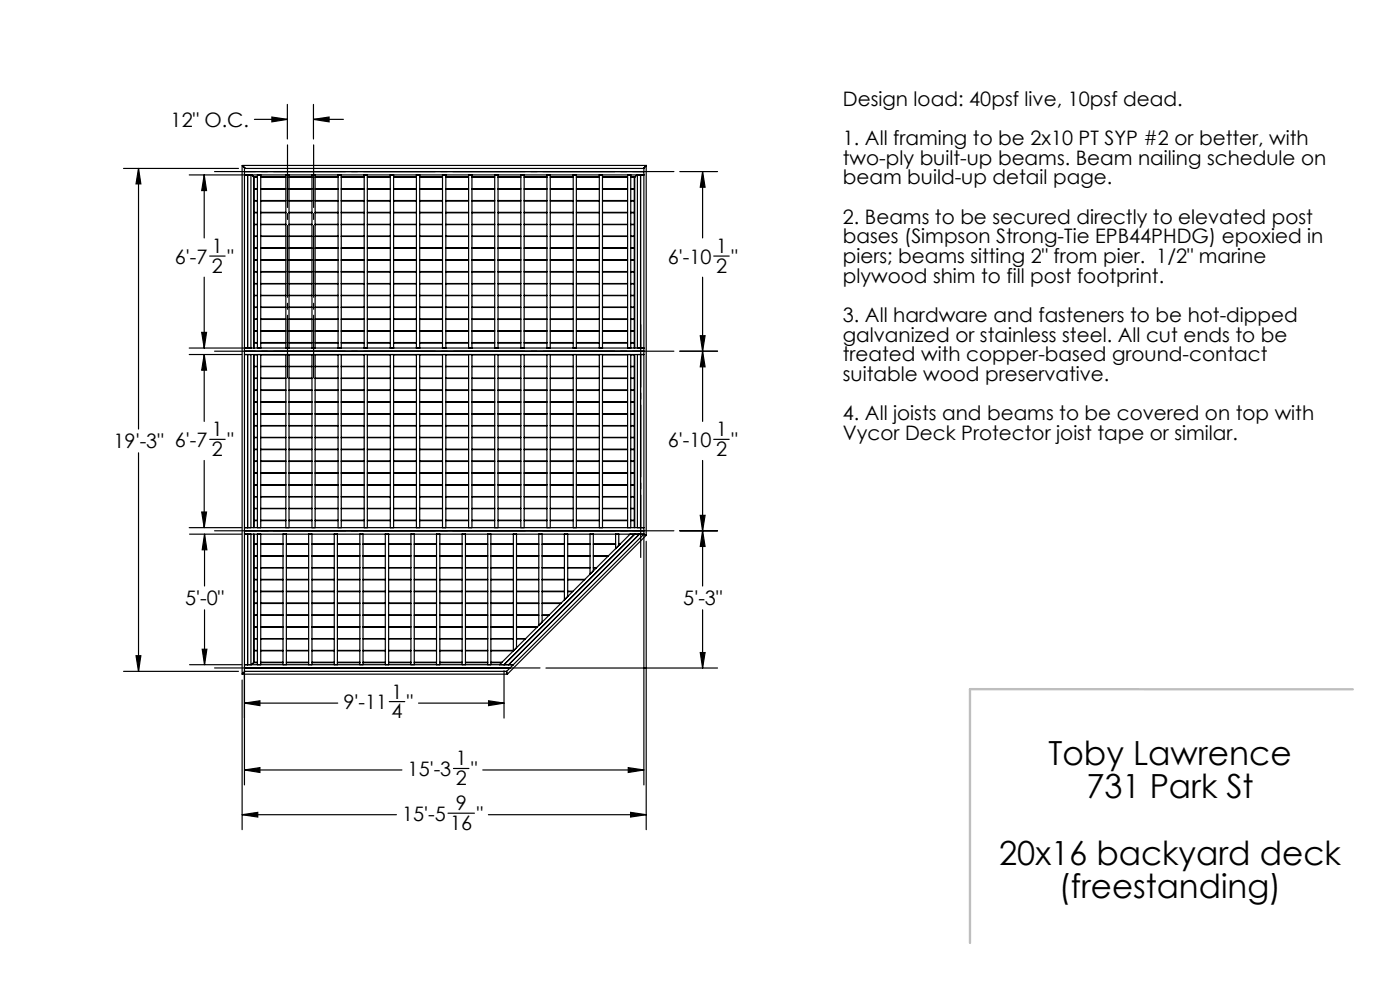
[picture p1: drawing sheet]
<svg xmlns="http://www.w3.org/2000/svg" width="297mm" height="210mm" viewBox="0 0 297 210" stroke-linecap="round" stroke-linejoin="round" font-family="sans-serif">
<g fill="none" stroke="#000" stroke-width=".25">
<path d="M26.2 35.7h24.4M29.4 35.7v55.3M29.4 35.7l.5 3.3h-1zM43.3 37.1v13.4M43.3 37.1l.5 3.3h-1zM51.9 36.4h84.7M52 35.7l-.6-.6v107.9l.5-.6M52.1 35.7l-.6-.6h85.6l-.6 .6M52.5 37.1v36.7M53.2 37.1v36.7M53.3 37.1l.5 .5v36.2M53.5 37.1l.4 .4h.7"/>
<path d="M54 25.3h7M54.6 37.6h-.7v2.4h.7M54.6 37.1v36.7M55.3 37.6h5.3M55.3 37.5h5.3M55.3 37.1v36.7M57.7 24.8l3.3 .5-3.3 .6zM60.6 37.1v36.7M61 22.1v7.4M61.3 37.6h4.9M61.3 37.5h4.9M61.3 37.1v36.7"/>
<path d="M66.2 37.1v36.7M66.5 22.1v7.4M66.5 25.3h6.3M66.5 25.3l3.3-.5v1.1zM66.9 37.6h4.8M66.9 37.5h4.8M66.9 37.1v36.7M71.7 37.1v36.7M72.4 37.6h4.9M72.4 37.5h4.9M72.4 37.1v36.7M77.3 37.1v36.7"/>
<path d="M77.9 37.6h4.9M77.9 37.5h4.9M77.9 37.1v36.7M82.8 37.1v36.7M83.5 37.6h4.8M83.5 37.5h4.8M83.5 37.1v36.7M88.3 37.1v36.7M89 37.6h4.9M89 37.5h4.9M89 37.1v36.7M93.9 37.1v36.7"/>
<path d="M94.6 37.6h4.8M94.6 37.5h4.8M94.6 37.1v36.7M99.4 37.1v36.7M100.1 37.6h4.9M100.1 37.5h4.9M100.1 37.1v36.7M105 37.1v36.7M105.7 37.6h4.8M105.7 37.5h4.8M105.7 37.1v36.7M110.5 37.1v36.7"/>
<path d="M111.2 37.6h4.8M111.2 37.5h4.8M111.2 37.1v36.7M116 37.1v36.7M116.7 37.6h4.9M116.7 37.5h4.9M116.7 37.1v36.7M121.6 37.1v36.7M122.3 37.6h4.8M122.3 37.5h4.8M122.3 37.1v36.7M127.1 37.1v36.7"/>
<path d="M127.8 37.6h5.3M127.8 37.5h5.3M127.8 37.1v36.7M133.1 37.1v36.7M133.8 37.6h.7v2.4h-.7M133.8 37.1v36.7M135.1 37.1l-.4 .5v36.2M135.1 37.1l-.4 .4h-.9M135.2 37.1v36.7M135.9 37.1v36.7M136.6 37.1h-96.5M137.1 35.1v78.5l-.6-.2"/>
<path d="M144.2 36.4h8M149 36.4l.6 3.3h-1zM149 36.4v14.1M43.3 58.8v15M44.5 54.3h3.3M54.6 40.1h-.7v2.4h.7M54.6 42.6h-.7v2.4h.7M54.6 45.1h-.7v2.5h.7M54.6 47.7h-.7v2.4h.7M54.6 50.2h-.7v2.4h.7M54.6 52.7h-.7v2.4h.7M54.6 55.2h-.7v2.4h.7"/>
<path d="M54.6 57.7h-.7v2.4h.7M55.3 57.7h5.3M55.3 55.2h5.3M55.3 57.6h5.3M55.3 52.7h5.3M55.3 55.1h5.3M55.3 52.6h5.3M55.3 50.2h5.3M55.3 50.1h5.3M55.3 47.7h5.3M55.3 47.6h5.3M55.3 45.1h5.3"/>
<path d="M55.3 45h5.3M55.3 42.6h5.3M55.3 42.5h5.3M55.3 40.1h5.3M55.3 40h5.3M61.3 57.7h4.9M61.3 55.2h4.9M61.3 57.6h4.9M61.3 52.7h4.9M61.3 55.1h4.9M61.3 52.6h4.9M61.3 50.2h4.9"/>
<path d="M61.3 50.1h4.9M61.3 47.7h4.9M61.3 47.6h4.9M61.3 45.1h4.9M61.3 45h4.9M61.3 42.6h4.9M61.3 42.5h4.9M61.3 40.1h4.9M61.3 40h4.9M66.9 57.7h4.8M66.9 55.2h4.8M66.9 57.6h4.8"/>
<path d="M66.9 52.7h4.8M66.9 55.1h4.8M66.9 52.6h4.8M66.9 50.2h4.8M66.9 50.1h4.8M66.9 47.7h4.8M66.9 47.6h4.8M66.9 45.1h4.8M66.9 45h4.8M66.9 42.6h4.8M66.9 42.5h4.8M66.9 40.1h4.8"/>
<path d="M66.9 40h4.8M72.4 57.7h4.9M72.4 55.2h4.9M72.4 57.6h4.9M72.4 52.7h4.9M72.4 55.1h4.9M72.4 52.6h4.9M72.4 50.2h4.9M72.4 50.1h4.9M72.4 47.7h4.9M72.4 47.6h4.9M72.4 45.1h4.9"/>
<path d="M72.4 45h4.9M72.4 42.6h4.9M72.4 42.5h4.9M72.4 40.1h4.9M72.4 40h4.9M77.9 57.7h4.9M77.9 55.2h4.9M77.9 57.6h4.9M77.9 52.7h4.9M77.9 55.1h4.9M77.9 52.6h4.9M77.9 50.2h4.9"/>
<path d="M77.9 50.1h4.9M77.9 47.7h4.9M77.9 47.6h4.9M77.9 45.1h4.9M77.9 45h4.9M77.9 42.6h4.9M77.9 42.5h4.9M77.9 40.1h4.9M77.9 40h4.9M83.5 57.7h4.8M83.5 55.2h4.8M83.5 57.6h4.8"/>
<path d="M83.5 52.7h4.8M83.5 55.1h4.8M83.5 52.6h4.8M83.5 50.2h4.8M83.5 50.1h4.8M83.5 47.7h4.8M83.5 47.6h4.8M83.5 45.1h4.8M83.5 45h4.8M83.5 42.6h4.8M83.5 42.5h4.8M83.5 40.1h4.8"/>
<path d="M83.5 40h4.8M89 57.7h4.9M89 55.2h4.9M89 57.6h4.9M89 52.7h4.9M89 55.1h4.9M89 52.6h4.9M89 50.2h4.9M89 50.1h4.9M89 47.7h4.9M89 47.6h4.9M89 45.1h4.9"/>
<path d="M89 45h4.9M89 42.6h4.9M89 42.5h4.9M89 40.1h4.9M89 40h4.9M94.6 57.7h4.8M94.6 55.2h4.8M94.6 57.6h4.8M94.6 52.7h4.8M94.6 55.1h4.8M94.6 52.6h4.8M94.6 50.2h4.8"/>
<path d="M94.6 50.1h4.8M94.6 47.7h4.8M94.6 47.6h4.8M94.6 45.1h4.8M94.6 45h4.8M94.6 42.6h4.8M94.6 42.5h4.8M94.6 40.1h4.8M94.6 40h4.8M100.1 57.7h4.9M100.1 55.2h4.9M100.1 57.6h4.9"/>
<path d="M100.1 52.7h4.9M100.1 55.1h4.9M100.1 52.6h4.9M100.1 50.2h4.9M100.1 50.1h4.9M100.1 47.7h4.9M100.1 47.6h4.9M100.1 45.1h4.9M100.1 45h4.9M100.1 42.6h4.9M100.1 42.5h4.9M100.1 40.1h4.9"/>
<path d="M100.1 40h4.9M105.7 57.7h4.8M105.7 55.2h4.8M105.7 57.6h4.8M105.7 52.7h4.8M105.7 55.1h4.8M105.7 52.6h4.8M105.7 50.2h4.8M105.7 50.1h4.8M105.7 47.7h4.8M105.7 47.6h4.8M105.7 45.1h4.8"/>
<path d="M105.7 45h4.8M105.7 42.6h4.8M105.7 42.5h4.8M105.7 40.1h4.8M105.7 40h4.8M111.2 57.7h4.8M111.2 55.2h4.8M111.2 57.6h4.8M111.2 52.7h4.8M111.2 55.1h4.8M111.2 52.6h4.8M111.2 50.2h4.8"/>
<path d="M111.2 50.1h4.8M111.2 47.7h4.8M111.2 47.6h4.8M111.2 45.1h4.8M111.2 45h4.8M111.2 42.6h4.8M111.2 42.5h4.8M111.2 40.1h4.8M111.2 40h4.8M116.7 57.7h4.9M116.7 55.2h4.9M116.7 57.6h4.9"/>
<path d="M116.7 52.7h4.9M116.7 55.1h4.9M116.7 52.6h4.9M116.7 50.2h4.9M116.7 50.1h4.9M116.7 47.7h4.9M116.7 47.6h4.9M116.7 45.1h4.9M116.7 45h4.9M116.7 42.6h4.9M116.7 42.5h4.9M116.7 40.1h4.9"/>
<path d="M116.7 40h4.9M122.3 57.7h4.8M122.3 55.2h4.8M122.3 57.6h4.8M122.3 52.7h4.8M122.3 55.1h4.8M122.3 52.6h4.8M122.3 50.2h4.8M122.3 50.1h4.8M122.3 47.7h4.8M122.3 47.6h4.8M122.3 45.1h4.8"/>
<path d="M122.3 45h4.8M122.3 42.6h4.8M122.3 42.5h4.8M122.3 40.1h4.8M122.3 40h4.8M127.8 57.7h5.3M127.8 55.2h5.3M127.8 57.6h5.3M127.8 52.7h5.3M127.8 55.1h5.3M127.8 52.6h5.3M127.8 50.2h5.3"/>
<path d="M127.8 50.1h5.3M127.8 47.7h5.3M127.8 47.6h5.3M127.8 45.1h5.3M127.8 45h5.3M127.8 42.6h5.3M127.8 42.5h5.3M127.8 40.1h5.3M127.8 40h5.3M133.8 40.1h.7v2.4h-.7M133.8 42.6h.7v2.4h-.7M133.8 45.1h.7v2.5h-.7"/>
<path d="M133.8 47.7h.7v2.4h-.7M133.8 50.2h.7v2.4h-.7M133.8 52.7h.7v2.4h-.7M133.8 55.2h.7v2.4h-.7M133.8 57.7h.7v2.4h-.7M149 58.8v30.6M151.4 54.3h3.3M40.1 73.8h96.5M40.1 75.2h11.2M42.8 70.5h1l-.5 3.3zM43.3 75.2v14.2M43.3 75.2l.5 3.3h-1z"/>
<path d="M51.9 74.5h84.7M51.9 75.2h84.7M52.5 75.2v36.7M53.2 75.2v36.7M53.8 75.2v36.7M54.6 60.2h-.7v2.4h.7M54.6 62.7h-.7v2.4h.7M54.6 65.2h-.7v2.5h.7M54.6 67.8h-.7v2.4h.7M54.6 70.3h-.7v2.4h.7M54.6 72.8h-.7v1M54.6 75.3h-.7v2.4h.7"/>
<path d="M54.6 77.8h-.7v2.4h.7M54.6 75.2v36.7M55.3 77.8h5.3M55.3 75.3h5.3M55.3 77.7h5.3M55.3 72.8h5.3M55.3 70.3h5.3M55.3 72.7h5.3M55.3 70.2h5.3M55.3 67.8h5.3M55.3 67.7h5.3M55.3 65.2h5.3"/>
<path d="M55.3 62.7h5.3M55.3 65.1h5.3M55.3 60.2h5.3M55.3 62.6h5.3M55.3 60.1h5.3M55.3 75.2v36.7M60.6 75.2v36.7M61.3 77.8h4.9M61.3 75.3h4.9M61.3 77.7h4.9M61.3 72.8h4.9M61.3 70.3h4.9"/>
<path d="M61.3 72.7h4.9M61.3 70.2h4.9M61.3 67.8h4.9M61.3 67.7h4.9M61.3 65.2h4.9M61.3 62.7h4.9M61.3 65.1h4.9M61.3 60.2h4.9M61.3 62.6h4.9M61.3 60.1h4.9M61.3 75.2v36.7M66.2 75.2v36.7"/>
<path d="M66.9 77.8h4.8M66.9 75.3h4.8M66.9 77.7h4.8M66.9 72.8h4.8M66.9 70.3h4.8M66.9 72.7h4.8M66.9 70.2h4.8M66.9 67.8h4.8M66.9 67.7h4.8M66.9 65.2h4.8M66.9 62.7h4.8M66.9 65.1h4.8"/>
<path d="M66.9 60.2h4.8M66.9 62.6h4.8M66.9 60.1h4.8M66.9 75.2v36.7M71.7 75.2v36.7M72.4 77.8h4.9M72.4 75.3h4.9M72.4 77.7h4.9M72.4 72.8h4.9M72.4 70.3h4.9M72.4 72.7h4.9M72.4 70.2h4.9"/>
<path d="M72.4 67.8h4.9M72.4 67.7h4.9M72.4 65.2h4.9M72.4 62.7h4.9M72.4 65.1h4.9M72.4 60.2h4.9M72.4 62.6h4.9M72.4 60.1h4.9M72.4 75.2v36.7M77.3 75.2v36.7M77.9 77.8h4.9M77.9 75.3h4.9"/>
<path d="M77.9 77.7h4.9M77.9 72.8h4.9M77.9 70.3h4.9M77.9 72.7h4.9M77.9 70.2h4.9M77.9 67.8h4.9M77.9 67.7h4.9M77.9 65.2h4.9M77.9 62.7h4.9M77.9 65.1h4.9M77.9 60.2h4.9M77.9 62.6h4.9"/>
<path d="M77.9 60.1h4.9M77.9 75.2v36.7M82.8 75.2v36.7M83.5 77.8h4.8M83.5 75.3h4.8M83.5 77.7h4.8M83.5 72.8h4.8M83.5 70.3h4.8M83.5 72.7h4.8M83.5 70.2h4.8M83.5 67.8h4.8M83.5 67.7h4.8"/>
<path d="M83.5 65.2h4.8M83.5 62.7h4.8M83.5 65.1h4.8M83.5 60.2h4.8M83.5 62.6h4.8M83.5 60.1h4.8M83.5 75.2v36.7M88.3 75.2v36.7M89 77.8h4.9M89 75.3h4.9M89 77.7h4.9M89 72.8h4.9"/>
<path d="M89 70.3h4.9M89 72.7h4.9M89 70.2h4.9M89 67.8h4.9M89 67.7h4.9M89 65.2h4.9M89 62.7h4.9M89 65.1h4.9M89 60.2h4.9M89 62.6h4.9M89 60.1h4.9M89 75.2v36.7"/>
<path d="M93.9 75.2v36.7M94.6 77.8h4.8M94.6 75.3h4.8M94.6 77.7h4.8M94.6 72.8h4.8M94.6 70.3h4.8M94.6 72.7h4.8M94.6 70.2h4.8M94.6 67.8h4.8M94.6 67.7h4.8M94.6 65.2h4.8M94.6 62.7h4.8"/>
<path d="M94.6 65.1h4.8M94.6 60.2h4.8M94.6 62.6h4.8M94.6 60.1h4.8M94.6 75.2v36.7M99.4 75.2v36.7M100.1 77.8h4.9M100.1 75.3h4.9M100.1 77.7h4.9M100.1 72.8h4.9M100.1 70.3h4.9M100.1 72.7h4.9"/>
<path d="M100.1 70.2h4.9M100.1 67.8h4.9M100.1 67.7h4.9M100.1 65.2h4.9M100.1 62.7h4.9M100.1 65.1h4.9M100.1 60.2h4.9M100.1 62.6h4.9M100.1 60.1h4.9M100.1 75.2v36.7M105 75.2v36.7M105.7 77.8h4.8"/>
<path d="M105.7 75.3h4.8M105.7 77.7h4.8M105.7 72.8h4.8M105.7 70.3h4.8M105.7 72.7h4.8M105.7 70.2h4.8M105.7 67.8h4.8M105.7 67.7h4.8M105.7 65.2h4.8M105.7 62.7h4.8M105.7 65.1h4.8M105.7 60.2h4.8"/>
<path d="M105.7 62.6h4.8M105.7 60.1h4.8M105.7 75.2v36.7M110.5 75.2v36.7M111.2 77.8h4.8M111.2 75.3h4.8M111.2 77.7h4.8M111.2 72.8h4.8M111.2 70.3h4.8M111.2 72.7h4.8M111.2 70.2h4.8M111.2 67.8h4.8"/>
<path d="M111.2 67.7h4.8M111.2 65.2h4.8M111.2 62.7h4.8M111.2 65.1h4.8M111.2 60.2h4.8M111.2 62.6h4.8M111.2 60.1h4.8M111.2 75.2v36.7M116 75.2v36.7M116.7 77.8h4.9M116.7 75.3h4.9M116.7 77.7h4.9"/>
<path d="M116.7 72.8h4.9M116.7 70.3h4.9M116.7 72.7h4.9M116.7 70.2h4.9M116.7 67.8h4.9M116.7 67.7h4.9M116.7 65.2h4.9M116.7 62.7h4.9M116.7 65.1h4.9M116.7 60.2h4.9M116.7 62.6h4.9M116.7 60.1h4.9"/>
<path d="M116.7 75.2v36.7M121.6 75.2v36.7M122.3 77.8h4.8M122.3 75.3h4.8M122.3 77.7h4.8M122.3 72.8h4.8M122.3 70.3h4.8M122.3 72.7h4.8M122.3 70.2h4.8M122.3 67.8h4.8M122.3 67.7h4.8M122.3 65.2h4.8"/>
<path d="M122.3 62.7h4.8M122.3 65.1h4.8M122.3 60.2h4.8M122.3 62.6h4.8M122.3 60.1h4.8M122.3 75.2v36.7M127.1 75.2v36.7M127.8 77.8h5.3M127.8 75.3h5.3M127.8 77.7h5.3M127.8 72.8h5.3M127.8 70.3h5.3"/>
<path d="M127.8 72.7h5.3M127.8 70.2h5.3M127.8 67.8h5.3M127.8 67.7h5.3M127.8 65.2h5.3M127.8 62.7h5.3M127.8 65.1h5.3M127.8 60.2h5.3M127.8 62.6h5.3M127.8 60.1h5.3M127.8 75.2v36.7M133.1 75.2v36.7"/>
<path d="M133.8 60.2h.7v2.4h-.7M133.8 62.7h.7v2.4h-.7M133.8 65.2h.7v2.5h-.7M133.8 67.8h.7v2.4h-.7M133.8 70.3h.7v2.4h-.7M133.8 72.8h.7v1M133.8 75.3h.7v2.4h-.7M133.8 77.8h.7v2.4h-.7M133.8 75.2v36.7M134.7 75.2v36.7M135.2 75.2v36.7M135.9 75.2v36.7"/>
<path d="M144.2 74.5h8M148.6 71.2h1l-.6 3.3zM149 74.5l.6 3.3h-1zM29.4 96.1v46.3M43.3 97.7v14.2M44.5 93.2h3.3M54.6 80.3h-.7v2.4h.7M54.6 82.8h-.7v2.4h.7M54.6 85.3h-.7v2.5h.7M54.6 87.8h-.7v2.5h.7M54.6 90.3h-.7v2.5h.7M54.6 92.8h-.7v2.5h.7"/>
<path d="M54.6 95.4h-.7v2.4h.7M54.6 97.9h-.7v2.4h.7M55.3 82.7h5.3M55.3 80.3h5.3M55.3 80.2h5.3M55.3 92.8h5.3M55.3 95.3h5.3M55.3 97.8h5.3M55.3 95.4h5.3M55.3 97.9h5.3M55.3 90.3h5.3M55.3 87.8h5.3"/>
<path d="M55.3 85.3h5.3M55.3 85.2h5.3M55.3 82.8h5.3M61.3 82.7h4.9M61.3 80.3h4.9M61.3 80.2h4.9M61.3 92.8h4.9M61.3 95.3h4.9M61.3 97.8h4.9M61.3 95.4h4.9M61.3 97.9h4.9M61.3 90.3h4.9"/>
<path d="M61.3 87.8h4.9M61.3 85.3h4.9M61.3 85.2h4.9M61.3 82.8h4.9M66.9 82.7h4.8M66.9 80.3h4.8M66.9 80.2h4.8M66.9 92.8h4.8M66.9 95.3h4.8M66.9 97.8h4.8M66.9 95.4h4.8M66.9 97.9h4.8"/>
<path d="M66.9 90.3h4.8M66.9 87.8h4.8M66.9 85.3h4.8M66.9 85.2h4.8M66.9 82.8h4.8M72.4 82.7h4.9M72.4 80.3h4.9M72.4 80.2h4.9M72.4 92.8h4.9M72.4 95.3h4.9M72.4 97.8h4.9M72.4 95.4h4.9"/>
<path d="M72.4 97.9h4.9M72.4 90.3h4.9M72.4 87.8h4.9M72.4 85.3h4.9M72.4 85.2h4.9M72.4 82.8h4.9M77.9 82.7h4.9M77.9 80.3h4.9M77.9 80.2h4.9M77.9 92.8h4.9M77.9 95.3h4.9M77.9 97.8h4.9"/>
<path d="M77.9 95.4h4.9M77.9 97.9h4.9M77.9 90.3h4.9M77.9 87.8h4.9M77.9 85.3h4.9M77.9 85.2h4.9M77.9 82.8h4.9M83.5 82.7h4.8M83.5 80.3h4.8M83.5 80.2h4.8M83.5 92.8h4.8M83.5 95.3h4.8"/>
<path d="M83.5 97.8h4.8M83.5 95.4h4.8M83.5 97.9h4.8M83.5 90.3h4.8M83.5 87.8h4.8M83.5 85.3h4.8M83.5 85.2h4.8M83.5 82.8h4.8M89 82.7h4.9M89 80.3h4.9M89 80.2h4.9M89 92.8h4.9"/>
<path d="M89 95.3h4.9M89 97.8h4.9M89 95.4h4.9M89 97.9h4.9M89 90.3h4.9M89 87.8h4.9M89 85.3h4.9M89 85.2h4.9M89 82.8h4.9M94.6 82.7h4.8M94.6 80.3h4.8M94.6 80.2h4.8"/>
<path d="M94.6 92.8h4.8M94.6 95.3h4.8M94.6 97.8h4.8M94.6 95.4h4.8M94.6 97.9h4.8M94.6 90.3h4.8M94.6 87.8h4.8M94.6 85.3h4.8M94.6 85.2h4.8M94.6 82.8h4.8M100.1 82.7h4.9M100.1 80.3h4.9"/>
<path d="M100.1 80.2h4.9M100.1 92.8h4.9M100.1 95.3h4.9M100.1 97.8h4.9M100.1 95.4h4.9M100.1 97.9h4.9M100.1 90.3h4.9M100.1 87.8h4.9M100.1 85.3h4.9M100.1 85.2h4.9M100.1 82.8h4.9M105.7 82.7h4.8"/>
<path d="M105.7 80.3h4.8M105.7 80.2h4.8M105.7 92.8h4.8M105.7 95.3h4.8M105.7 97.8h4.8M105.7 95.4h4.8M105.7 97.9h4.8M105.7 90.3h4.8M105.7 87.8h4.8M105.7 85.3h4.8M105.7 85.2h4.8M105.7 82.8h4.8"/>
<path d="M111.2 82.7h4.8M111.2 80.3h4.8M111.2 80.2h4.8M111.2 92.8h4.8M111.2 95.3h4.8M111.2 97.8h4.8M111.2 95.4h4.8M111.2 97.9h4.8M111.2 90.3h4.8M111.2 87.8h4.8M111.2 85.3h4.8M111.2 85.2h4.8"/>
<path d="M111.2 82.8h4.8M116.7 82.7h4.9M116.7 80.3h4.9M116.7 80.2h4.9M116.7 92.8h4.9M116.7 95.3h4.9M116.7 97.8h4.9M116.7 95.4h4.9M116.7 97.9h4.9M116.7 90.3h4.9M116.7 87.8h4.9M116.7 85.3h4.9"/>
<path d="M116.7 85.2h4.9M116.7 82.8h4.9M122.3 82.7h4.8M122.3 80.3h4.8M122.3 80.2h4.8M122.3 92.8h4.8M122.3 95.3h4.8M122.3 97.8h4.8M122.3 95.4h4.8M122.3 97.9h4.8M122.3 90.3h4.8M122.3 87.8h4.8"/>
<path d="M122.3 85.3h4.8M122.3 85.2h4.8M122.3 82.8h4.8M127.8 82.7h5.3M127.8 80.3h5.3M127.8 80.2h5.3M127.8 92.8h5.3M127.8 95.3h5.3M127.8 97.8h5.3M127.8 95.4h5.3M127.8 97.9h5.3M127.8 90.3h5.3"/>
<path d="M127.8 87.8h5.3M127.8 85.3h5.3M127.8 85.2h5.3M127.8 82.8h5.3M133.8 80.3h.7v2.4h-.7M133.8 82.8h.7v2.4h-.7M133.8 85.3h.7v2.5h-.7M133.8 87.8h.7v2.5h-.7M133.8 90.3h.7v2.5h-.7M133.8 92.8h.7v2.5h-.7M133.8 95.4h.7v2.4h-.7M133.8 97.9h.7v2.4h-.7"/>
<path d="M149 97.7v26.6M151.4 93.2h3.3M40.1 111.9h11.2M40.2 113.3h11.1M42.8 108.6h1l-.5 3.3zM43.4 113.3v11M43.4 113.3l.5 3.3h-1zM51.9 113.3h84.7l-29.1 29.1h-55.6M51.9 112.6h84.7M51.9 111.9h84.7M52.5 113.3v27.7M53.2 113.3v27.7"/>
<path d="M53.8 113.3v27.2l-.4 .5 .4-.4h.8M53.9 113.3v2.1h.7M54.6 100.4h-.7v2.4h.7M54.6 102.9h-.7v2.4h.7M54.6 105.4h-.7v2.4h.7M54.6 107.9h-.7v2.4h.7M54.6 110.4h-.7v1.5M54.6 115.5h-.7v2.4h.7M54.6 118h-.7v2.4h.7M54.6 113.3v27.7M55.3 110.4h5.3M55.3 115.4h4.7"/>
<path d="M55.3 115.5h4.7M55.3 117.9h4.7M55.3 118h4.7M55.3 100.3h5.3M55.3 100.4h5.3M55.3 102.8h5.3M55.3 102.9h5.3M55.3 105.3h5.3M55.3 105.4h5.3M55.3 107.8h5.3M55.3 107.9h5.3M55.3 110.3h5.3"/>
<path d="M55.3 113.3v27.7M60 113.3v27.7M60.7 115.4h4.8M60.7 115.5h4.8M60.7 117.9h4.8M60.7 118h4.8M60.7 113.3v27.7M61.3 110.4h4.9M61.3 100.3h4.9M61.3 100.4h4.9M61.3 102.8h4.9M61.3 102.9h4.9"/>
<path d="M61.3 105.3h4.9M61.3 105.4h4.9M61.3 107.8h4.9M61.3 107.9h4.9M61.3 110.3h4.9M65.5 113.3v27.7M66.2 115.4h4.7M66.2 115.5h4.7M66.2 117.9h4.7M66.2 118h4.7M66.2 113.3v27.7M66.9 110.4h4.8"/>
<path d="M66.9 100.3h4.8M66.9 100.4h4.8M66.9 102.8h4.8M66.9 102.9h4.8M66.9 105.3h4.8M66.9 105.4h4.8M66.9 107.8h4.8M66.9 107.9h4.8M66.9 110.3h4.8M70.9 113.3v27.7M71.6 115.4h4.7M71.6 115.5h4.7"/>
<path d="M71.6 117.9h4.7M71.6 118h4.7M71.6 113.3v27.7M72.4 110.4h4.9M72.4 100.3h4.9M72.4 100.4h4.9M72.4 102.8h4.9M72.4 102.9h4.9M72.4 105.3h4.9M72.4 105.4h4.9M72.4 107.8h4.9M72.4 107.9h4.9"/>
<path d="M72.4 110.3h4.9M76.3 113.3v27.7M77 115.4h4.7M77 115.5h4.7M77 117.9h4.7M77 118h4.7M77 113.3v27.7M77.9 110.4h4.9M77.9 100.3h4.9M77.9 100.4h4.9M77.9 102.8h4.9M77.9 102.9h4.9"/>
<path d="M77.9 105.3h4.9M77.9 105.4h4.9M77.9 107.8h4.9M77.9 107.9h4.9M77.9 110.3h4.9M81.7 113.3v27.7M82.4 115.4h4.8M82.4 115.5h4.8M82.4 117.9h4.8M82.4 118h4.8M82.4 113.3v27.7M83.5 110.4h4.8"/>
<path d="M83.5 100.3h4.8M83.5 100.4h4.8M83.5 102.8h4.8M83.5 102.9h4.8M83.5 105.3h4.8M83.5 105.4h4.8M83.5 107.8h4.8M83.5 107.9h4.8M83.5 110.3h4.8M87.2 113.3v27.7M87.9 115.4h4.7M87.9 115.5h4.7"/>
<path d="M87.9 117.9h4.7M87.9 118h4.7M87.9 113.3v27.7M89 110.4h4.9M89 100.3h4.9M89 100.4h4.9M89 102.8h4.9M89 102.9h4.9M89 105.3h4.9M89 105.4h4.9M89 107.8h4.9M89 107.9h4.9"/>
<path d="M89 110.3h4.9M92.6 113.3v27.7M93.3 115.4h4.7M93.3 115.5h4.7M93.3 117.9h4.7M93.3 118h4.7M93.3 113.3v27.7M94.6 110.4h4.8M94.6 100.3h4.8M94.6 100.4h4.8M94.6 102.8h4.8M94.6 102.9h4.8"/>
<path d="M94.6 105.3h4.8M94.6 105.4h4.8M94.6 107.8h4.8M94.6 107.9h4.8M94.6 110.3h4.8M98 113.3v27.7M98.7 115.4h4.8M98.7 115.5h4.8M98.7 117.9h4.8M98.7 118h4.8M98.7 113.3v27.7M100.1 110.4h4.9"/>
<path d="M100.1 100.3h4.9M100.1 100.4h4.9M100.1 102.8h4.9M100.1 102.9h4.9M100.1 105.3h4.9M100.1 105.4h4.9M100.1 107.8h4.9M100.1 107.9h4.9M100.1 110.3h4.9M103.5 113.3v27.7M104.1 115.4h4.8M104.1 115.5h4.8"/>
<path d="M104.1 117.9h4.8M104.1 118h4.8M104.1 113.3v27.7M105.7 110.4h4.8M105.7 100.3h4.8M105.7 100.4h4.8M105.7 102.8h4.8M105.7 102.9h4.8M105.7 105.3h4.8M105.7 105.4h4.8M105.7 107.8h4.8M105.7 107.9h4.8"/>
<path d="M105.7 110.3h4.8M108.9 113.3v24.8h-4.8M109.6 115.4h4.7M109.6 115.5h4.7M109.6 117.9h4.7M109.6 118h4.7M109.6 113.3v24.1M111.2 110.4h4.8M111.2 100.3h4.8M111.2 100.4h4.8M111.2 102.8h4.8M111.2 102.9h4.8"/>
<path d="M111.2 105.3h4.8M111.2 105.4h4.8M111.2 107.8h4.8M111.2 107.9h4.8M111.2 110.3h4.8M114.3 113.3v19.4M115 115.4h4.7M115 115.5h4.7M115 117.9h4.7M115 118h4.7M115 113.3v18.7M116.7 110.4h4.9"/>
<path d="M116.7 100.3h4.9M116.7 100.4h4.9M116.7 102.8h4.9M116.7 102.9h4.9M116.7 105.3h4.9M116.7 105.4h4.9M116.7 107.8h4.9M116.7 107.9h4.9M116.7 110.3h4.9M119.7 113.3v13.9M120.4 115.4h4.8M120.4 115.5h4.8"/>
<path d="M120.4 117.9h4.8M120.4 118h4.8M120.4 113.3v13.2M122.3 110.4h4.8M122.3 100.3h4.8M122.3 100.4h4.8M122.3 102.8h4.8M122.3 102.9h4.8M122.3 105.3h4.8M122.3 105.4h4.8M122.3 107.8h4.8M122.3 107.9h4.8"/>
<path d="M122.3 110.3h4.8M125.2 113.3v8.5M125.9 115.4h4.7M125.9 115.5h4.7M125.9 117.9h3.2M125.9 118h3.1M125.9 113.3v7.8M127.8 110.4h5.3M127.8 100.3h5.3M127.8 100.4h5.3M127.8 102.8h5.3M127.8 102.9h5.3"/>
<path d="M127.8 105.3h5.3M127.8 105.4h5.3M127.8 107.8h5.3M127.8 107.9h5.3M127.8 110.3h5.3M130.6 113.3v3.1M131.3 115.4h.3M131.3 115.5h.2M131.3 113.3v2.4M133.7 113.3l-27.7 27.7M133.8 110.4h.7v1.5M133.8 100.4h.7v2.4h-.7"/>
<path d="M133.8 102.9h.7v2.4h-.7M133.8 105.4h.7v2.4h-.7M133.8 107.9h.7v2.4h-.7M134.7 113.3l-27.8 27.7M135.6 113.3l-27.7 27.7M137.1 113.6l-29.4 29.4-.3-.6 .2 .6h-56.2l.6-.6M137.1 114.8v61.2M144.2 112.6h8M148.6 109.3h1l-.6 3.3zM149 112.6l.6 3.3h-1zM28.9 139.1h1l-.5 3.3zM42.9 137.7h1l-.5 3.3z"/>
<path d="M43.4 129.4v11.6M54.6 120.5h-.7v2.4h.7M54.6 123h-.7v2.4h.7M54.6 125.5h-.7v2.4h.7M54.6 128h-.7v2.4h.7M54.6 130.5h-.7v2.5h.7M54.6 133h-.7v2.5h.7M54.6 135.5h-.7v2.5h.7M54.6 138.1h-.7v2.4h.7M55.3 120.4h4.7M55.3 122.9h4.7M55.3 120.5h4.7"/>
<path d="M55.3 125.4h4.7M55.3 123h4.7M55.3 130.4h4.7M55.3 128h4.7M55.3 125.5h4.7M55.3 127.9h4.7M55.3 130.5h4.7M55.3 133h4.7M55.3 135.5h4.7M55.3 138h4.7M55.3 138.1h4.7M60.7 120.4h4.8"/>
<path d="M60.7 122.9h4.8M60.7 120.5h4.8M60.7 125.4h4.8M60.7 123h4.8M60.7 130.4h4.8M60.7 128h4.8M60.7 125.5h4.8M60.7 127.9h4.8M60.7 130.5h4.8M60.7 133h4.8M60.7 135.5h4.8M60.7 138h4.8"/>
<path d="M60.7 138.1h4.8M66.2 120.4h4.7M66.2 122.9h4.7M66.2 120.5h4.7M66.2 125.4h4.7M66.2 123h4.7M66.2 130.4h4.7M66.2 128h4.7M66.2 125.5h4.7M66.2 127.9h4.7M66.2 130.5h4.7M66.2 133h4.7"/>
<path d="M66.2 135.5h4.7M66.2 138h4.7M66.2 138.1h4.7M71.6 120.4h4.7M71.6 122.9h4.7M71.6 120.5h4.7M71.6 125.4h4.7M71.6 123h4.7M71.6 130.4h4.7M71.6 128h4.7M71.6 125.5h4.7M71.6 127.9h4.7"/>
<path d="M71.6 130.5h4.7M71.6 133h4.7M71.6 135.5h4.7M71.6 138h4.7M71.6 138.1h4.7M77 120.4h4.7M77 122.9h4.7M77 120.5h4.7M77 125.4h4.7M77 123h4.7M77 130.4h4.7M77 128h4.7"/>
<path d="M77 125.5h4.7M77 127.9h4.7M77 130.5h4.7M77 133h4.7M77 135.5h4.7M77 138h4.7M77 138.1h4.7M82.4 120.4h4.8M82.4 122.9h4.8M82.4 120.5h4.8M82.4 125.4h4.8M82.4 123h4.8"/>
<path d="M82.4 130.4h4.8M82.4 128h4.8M82.4 125.5h4.8M82.4 127.9h4.8M82.4 130.5h4.8M82.4 133h4.8M82.4 135.5h4.8M82.4 138h4.8M82.4 138.1h4.8M87.9 120.4h4.7M87.9 122.9h4.7M87.9 120.5h4.7"/>
<path d="M87.9 125.4h4.7M87.9 123h4.7M87.9 130.4h4.7M87.9 128h4.7M87.9 125.5h4.7M87.9 127.9h4.7M87.9 130.5h4.7M87.9 133h4.7M87.9 135.5h4.7M87.9 138h4.7M87.9 138.1h4.7M93.3 120.4h4.7"/>
<path d="M93.3 122.9h4.7M93.3 120.5h4.7M93.3 125.4h4.7M93.3 123h4.7M93.3 130.4h4.7M93.3 128h4.7M93.3 125.5h4.7M93.3 127.9h4.7M93.3 130.5h4.7M93.3 133h4.7M93.3 135.5h4.7M93.3 138h4.7"/>
<path d="M93.3 138.1h4.7M98.7 120.4h4.8M98.7 122.9h4.8M98.7 120.5h4.8M98.7 125.4h4.8M98.7 123h4.8M98.7 130.4h4.8M98.7 128h4.8M98.7 125.5h4.8M98.7 127.9h4.8M98.7 130.5h4.8M98.7 133h4.8"/>
<path d="M98.7 135.5h4.8M98.7 138h4.8M98.7 138.1h4.8M104.1 120.4h4.8M104.1 122.9h4.8M104.1 120.5h4.8M104.1 125.4h4.8M104.1 123h4.8M104.1 130.4h4.8M104.1 128h4.8M104.1 125.5h4.8M104.1 127.9h4.8"/>
<path d="M104.1 130.5h4.8M104.1 133h4.8M104.1 135.5h4.8M104.1 138h4.8M109.6 120.4h4.7M109.6 122.9h4.7M109.6 120.5h4.7M109.6 125.4h4.7M109.6 123h4.7M109.6 130.4h4.7M109.6 128h4.7M109.6 125.5h4.7"/>
<path d="M109.6 127.9h4.7M109.6 130.5h4.7M109.6 133h4.4M109.6 135.5h1.9M109.6 133h4.3M109.6 135.5h1.8M115 120.4h4.7M115 122.9h4.7M115 120.5h4.7M115 125.4h4.7M115 123h4.7M115 130.4h1.5"/>
<path d="M115 128h4M115 125.5h4.7M115 127.9h4.1M115 130.5h1.5M120.4 120.4h4.8M120.4 122.9h3.7M120.4 120.5h4.8M120.4 125.4h1.2M120.4 123h3.6M120.4 125.5h1.1M125.9 120.4h.7M125.9 120.5h.6"/>
<path d="M148.6 138.4h1l-.6 3.3zM149 129.4v12.3M26.2 142.4h24.4M40.2 141h11.1M51.4 144.2v31.8M51.9 149.1h19.7M51.9 141.7h56.3M51.9 141h57M51.9 149.1l3.2-.4v1zM55.3 140.5h4.7M55.3 140.6h4.7M60.7 140.5h4.8"/>
<path d="M60.7 140.6h4.8M66.2 140.5h4.7M66.2 140.6h4.7M71.6 140.5h4.7M71.6 140.6h4.7M77 140.5h4.7M77 140.6h4.7M82.4 140.5h4.8M82.4 140.6h4.8M82.6 148.8h3.3M87.9 140.5h4.7M87.9 140.6h4.7"/>
<path d="M88.8 149.1h18.1M93.3 140.5h4.7M93.3 140.6h4.7M98.7 140.5h4.8M98.7 140.6h4.8M103.6 148.7l3.3 .4-3.3 .6zM104.1 140.5h2.4M104.1 140.6h2.3M106.9 142.3v10M115.8 141.7h36.4M51.4 172.8h32.7M51.4 172.8l3.3-.5v1z"/>
<path d="M51.9 166.5v-130.8h84.7v130.8M51.9 163.3h33.4M51.9 163.3l3.2-.5v1.1zM95 172.5h5.6M96.2 163h3.3M102.4 163.3h34.2M103.6 172.8h33.5M133.3 162.8l3.3 .5-3.3 .6zM133.8 172.3l3.3 .5-3.3 .5z"/>
</g>
<path d="M143 36.4h-97.5M45.5 74.5h97.5M45.5 112.6h97.5" fill="none" stroke="#000" stroke-width=".25" stroke-dasharray="15.2 1.3 1.3 1.3" stroke-dashoffset="6.5"/>
<path d="M45.5 141.7h69.1" fill="none" stroke="#000" stroke-width=".25" stroke-dasharray="15.2 1.3 1.3 1.3" stroke-dashoffset="1.7"/>
<path d="M135.9 68.8v49.5M61 80.2v-49.5M66.5 80.2v-49.5" fill="none" stroke="#000" stroke-width=".25" stroke-dasharray="15.2 1.3 1.3 1.3" stroke-dashoffset="2"/>
<path d="M287 146.2h-81.2v53.8" fill="none" stroke="#c0c0c0" stroke-width=".5"/>
<g fill="#000">
<path d="M29.4 35.7l.5 3.3h-1zM28.9 139.1h1l-.5 3.3zM149 74.5l.6 3.3h-1zM148.6 109.3h1l-.6 3.3zM148.6 138.4h1l-.6 3.3zM149 112.6l.6 3.3h-1zM51.4 172.8l3.3-.5v1zM133.8 172.3l3.3 .5-3.3 .5zM51.9 163.3l3.2-.5v1.1zM133.3 162.8l3.3 .5-3.3 .6zM51.9 149.1l3.2-.4v1zM103.6 148.7l3.3 .4-3.3 .6zM57.7 24.8l3.3 .5-3.3 .6zM66.5 25.3l3.3-.5v1.1zM42.8 70.5h1l-.5 3.3zM43.3 37.1l.5 3.3h-1zM43.3 75.2l.5 3.3h-1zM42.8 108.6h1l-.5 3.3zM43.4 113.3l.5 3.3h-1zM42.9 137.7h1l-.5 3.3z"/>
<path d="M149 36.4l.6 3.3h-1zM148.6 71.2h1l-.6 3.3z"/>
</g>
<g font-size="7.1">
<text x="222.4" y="162.3">Toby Lawrence</text>
<text x="230.5" y="169.3">731 Park St</text>
<text x="212" y="183.4">20x16 backyard deck</text>
<text x="224.7" y="190.5">(freestanding)</text>
</g>
<g font-size="4.2">
<text x="178.8" y="22.4">Design load: 40psf live, 10psf dead.</text>
<text x="36.2" y="26.9">12&quot; O.C.</text>
<text x="178.8" y="30.7">1. All framing to be 2x10 PT SYP #2 or better, with</text>
<text x="178.8" y="34.9">two-ply built-up beams. Beam nailing schedule on</text>
<text x="178.8" y="39.1">beam build-up detail page.</text>
<text x="178.8" y="47.4">2. Beams to be secured directly to elevated post</text>
<text x="45" y="53.7">1</text>
<text x="151.9" y="53.7">1</text>
<text x="178.8" y="51.6">bases (Simpson Strong-Tie EPB44PHDG) epoxied in</text>
<text x="37.1" y="56">6'-7</text>
<text x="45" y="57.9">2</text>
<text x="48.2" y="56">&quot;</text>
<text x="141.7" y="56">6'-10</text>
<text x="151.9" y="57.9">2</text>
<text x="155.2" y="56">&quot;</text>
<text x="178.8" y="55.8">piers; beams sitting 2&quot; from pier. 1/2&quot; marine</text>
<text x="178.8" y="60">plywood shim to fill post footprint.</text>
<text x="178.8" y="68.3">3. All hardware and fasteners to be hot-dipped</text>
<text x="178.8" y="72.5">galvanized or stainless steel. All cut ends to be</text>
<text x="178.8" y="76.7">treated with copper-based ground-contact</text>
<text x="178.8" y="80.8">suitable wood preservative.</text>
<text x="178.8" y="89.2">4. All joists and beams to be covered on top with</text>
<text x="24.1" y="95.1">19'-3&quot; 6'-7</text>
<text x="45" y="92.6">1</text>
<text x="48.2" y="94.9">&quot;</text>
<text x="141.7" y="94.9">6'-10</text>
<text x="151.9" y="92.6">1</text>
<text x="155.2" y="94.9">&quot;</text>
<text x="178.8" y="93.4">Vycor Deck Protector joist tape or similar.</text>
<text x="45" y="96.8">2</text>
<text x="151.9" y="96.8">2</text>
<text x="39.3" y="128.4">5'-0&quot;</text>
<text x="145" y="128.4">5'-3&quot;</text>
<text x="83.1" y="148.2">1</text>
<text x="72.8" y="150.5">9'-11</text>
<text x="83.1" y="152.4">4</text>
<text x="86.3" y="150.5">&quot;</text>
<text x="86.5" y="164.7">15'-3</text>
<text x="96.7" y="162.4">1</text>
<text x="96.7" y="166.6">2</text>
<text x="100" y="164.7">&quot;</text>
<text x="96.7" y="171.8">9</text>
<text x="85.3" y="174.2">15'-5</text>
<text x="95.5" y="176">16</text>
<text x="101.1" y="174.2">&quot;</text>
</g>
</svg>
